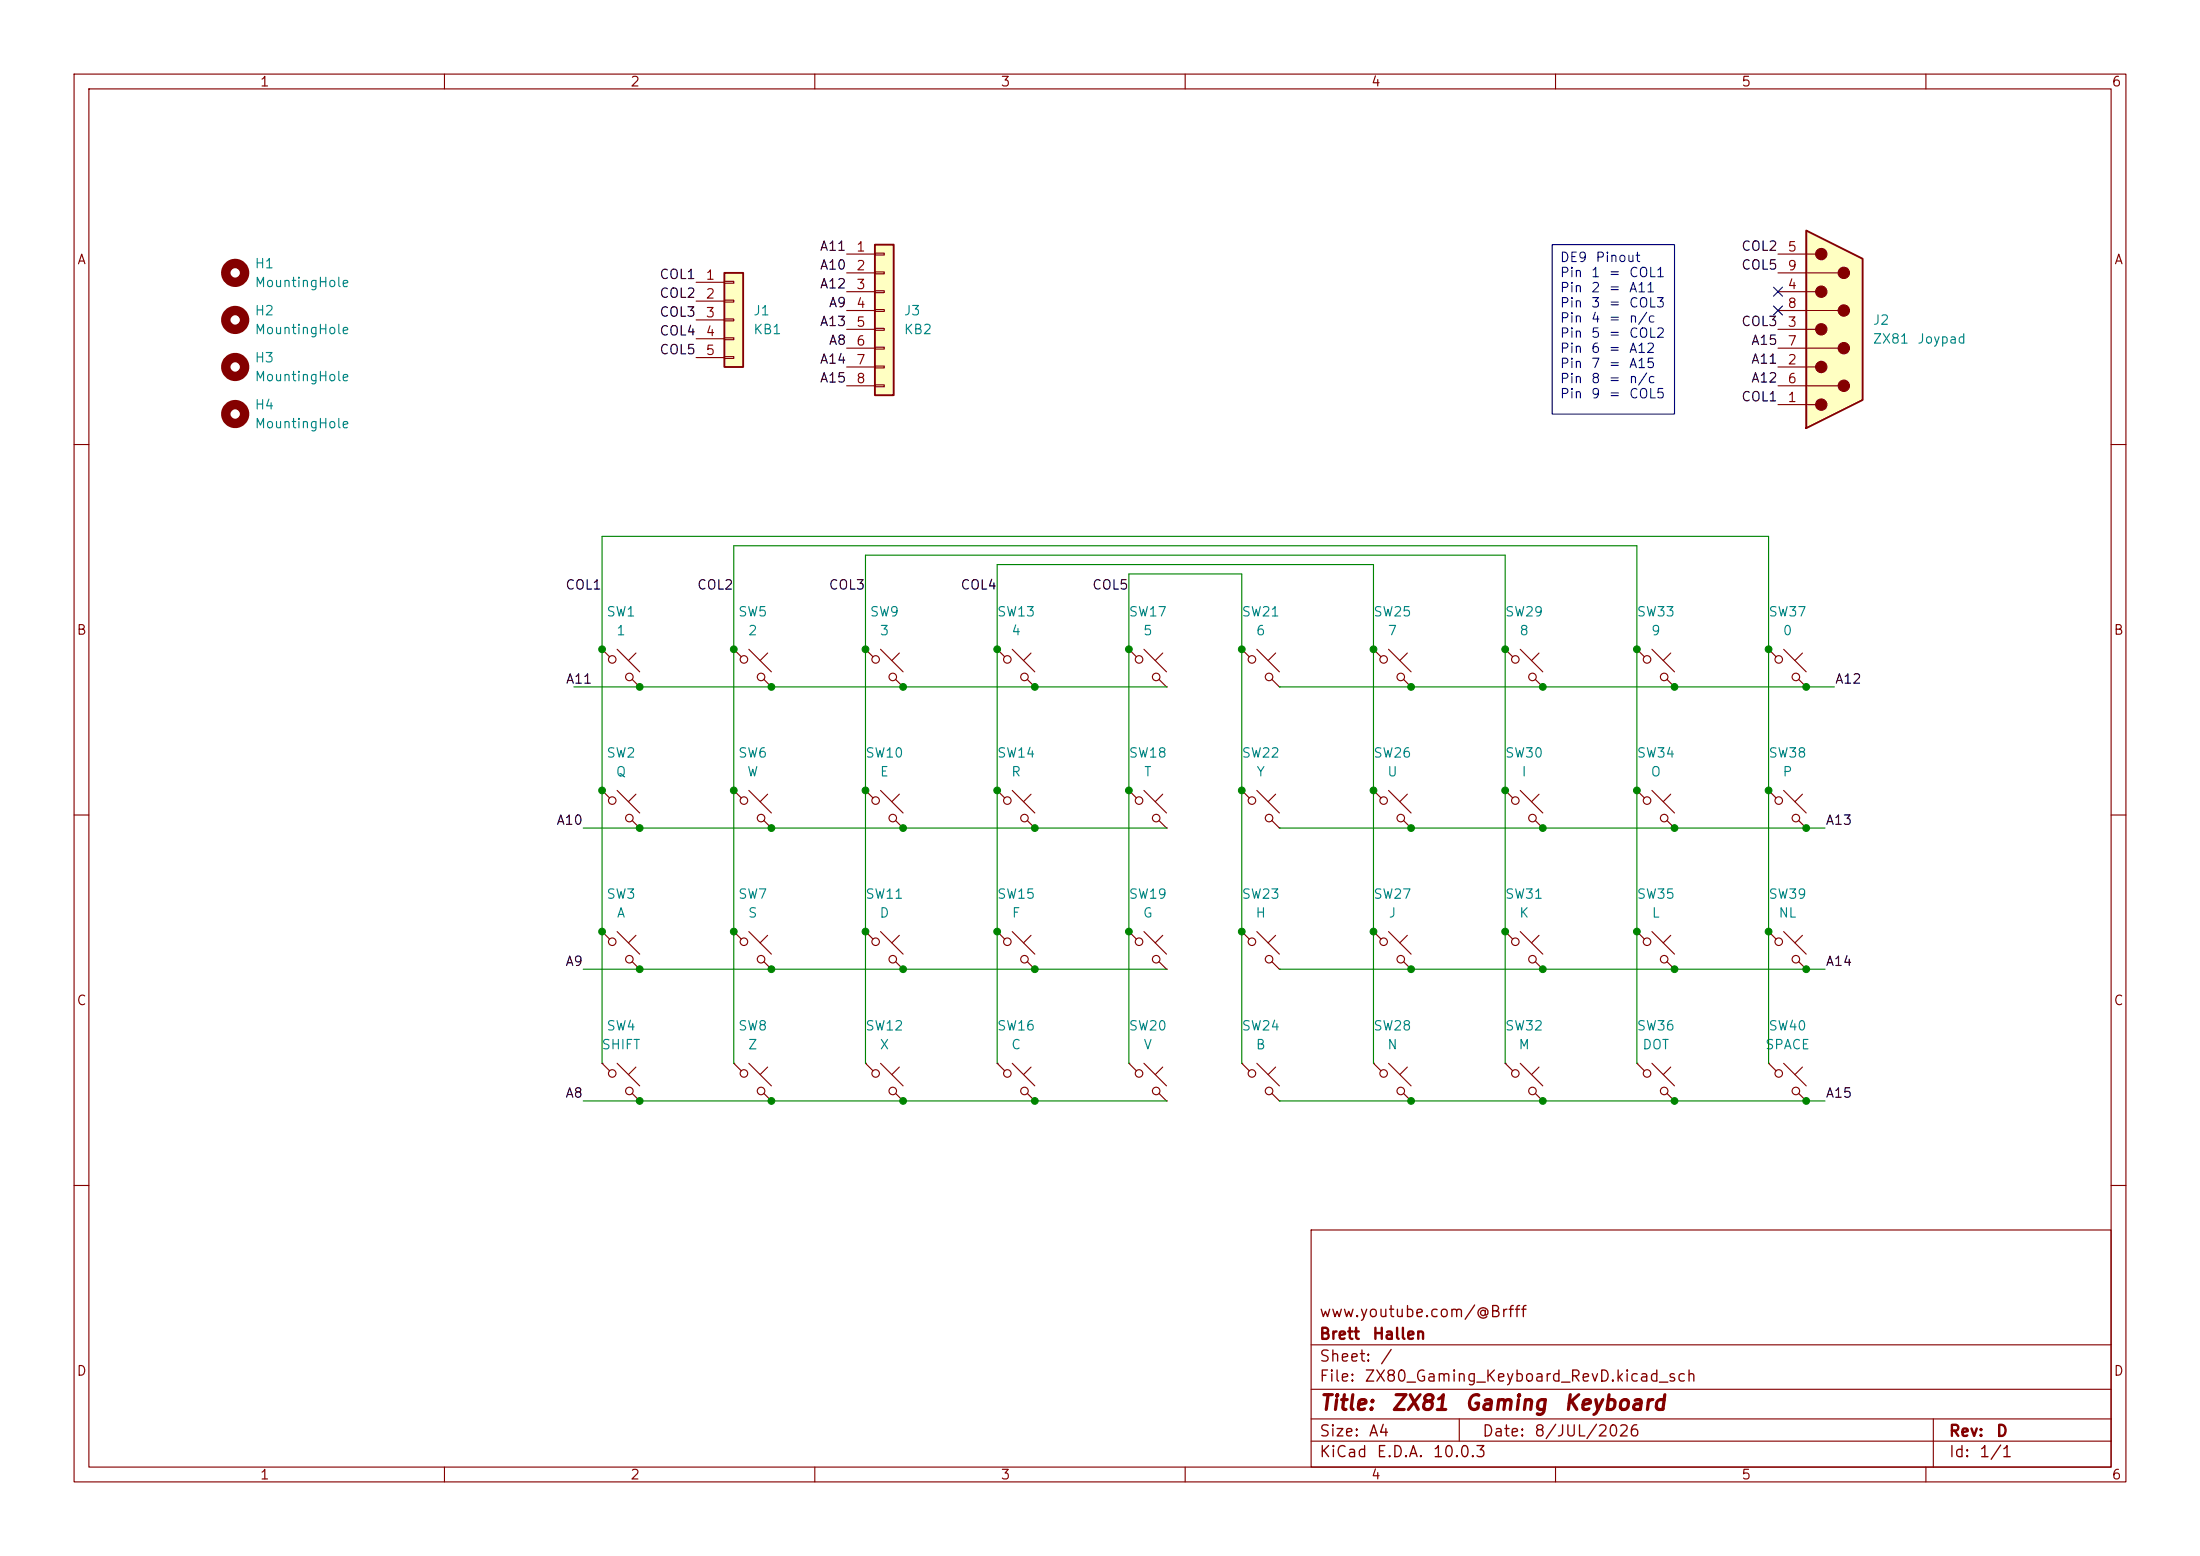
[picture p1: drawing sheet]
<svg xmlns="http://www.w3.org/2000/svg" width="297mm" height="210mm" viewBox="0 0 297 210" stroke-linecap="round" stroke-linejoin="round" font-family="sans-serif">
<g fill="none" stroke="#840000" stroke-width=".15">
<path d="M10 10h277v190h-277zM12 12h273v186h-273zM60 10v2M110 10v2M160 10v2M210 10v2M260 10v2M10 60h2M285 60h2M10 110h2M238.8 106.7l1 1M238.8 106.7h.1"/>
<path d="M240.8 106.7l3 3M242.8 110.7l1 1.1M243.3 107.2l-1 1M243.8 111.8h.1M285 110h2M81.3 125.7l1 1M81.3 125.7h.1M83.3 125.7l3.1 3.1M85.3 129.8l1.1 1M85.9 126.2l-1.1 1.1M86.4 130.8h.1M99.1 125.7l1 1"/>
<path d="M99.1 125.7h.1M101.1 125.7l3 3.1M103.1 129.8l1 1M103.6 126.2l-1 1.1M104.1 130.8h.1M116.8 125.7l1.1 1M116.8 125.7h.1M118.9 125.7l3 3.1M120.9 129.8l1 1M121.4 126.2l-1 1.1M121.9 130.8h.1M134.6 125.7l1 1"/>
<path d="M134.6 125.7h.1M136.7 125.7l3 3.1M138.7 129.8l1 1M139.2 126.2l-1 1.1M139.7 130.8h.1M81.3 143.5l1 1M81.3 143.5h.1M83.3 143.5l3.1 3.1M85.3 147.6l1.1 1M85.9 144l-1.1 1M86.4 148.6h.1M99.1 143.5l1 1"/>
<path d="M99.1 143.5h.1M101.1 143.5l3 3.1M103.1 147.6l1 1M103.6 144l-1 1M104.1 148.6h.1M116.8 143.5l1.1 1M116.8 143.5h.1M118.9 143.5l3 3.1M120.9 147.6l1 1M121.4 144l-1 1M121.9 148.6h.1M203.2 143.5l1 1"/>
<path d="M203.2 143.5h.1M205.2 143.5l3.1 3.1M207.3 147.6l1 1M207.8 144l-1 1M208.3 148.6h.1M221 143.5l1 1M221 143.5h.1M223 143.5l3.1 3.1M225 147.6l1.1 1M225.6 144l-1.1 1M226.1 148.6h.1M10 160h2"/>
<path d="M177 166h108v32h-108zM285 160h2M60 198v2M110 198v2M160 198v2M177 194.5h108M177 191.5h108M177 187.5h108M177 181.5h108M197 191.5v3M210 198v2M260 198v2"/>
<path d="M261 191.5v6.5"/>
<circle cx="240.1" cy="108.1" r=".51"/>
<circle cx="242.4" cy="110.4" r=".51"/>
<circle cx="82.7" cy="127.1" r=".51"/>
<circle cx="85" cy="129.5" r=".51"/>
<circle cx="100.4" cy="127.1" r=".51"/>
<circle cx="102.7" cy="129.5" r=".51"/>
<circle cx="118.2" cy="127.1" r=".51"/>
<circle cx="120.5" cy="129.5" r=".51"/>
<circle cx="136" cy="127.1" r=".51"/>
<circle cx="138.3" cy="129.5" r=".51"/>
<circle cx="82.7" cy="144.9" r=".51"/>
<circle cx="85" cy="147.2" r=".51"/>
<circle cx="100.4" cy="144.9" r=".51"/>
<circle cx="102.7" cy="147.2" r=".51"/>
<circle cx="118.2" cy="144.9" r=".51"/>
<circle cx="120.5" cy="147.2" r=".51"/>
<circle cx="204.6" cy="144.9" r=".51"/>
<circle cx="206.9" cy="147.2" r=".51"/>
<circle cx="222.4" cy="144.9" r=".51"/>
<circle cx="224.7" cy="147.2" r=".51"/>
</g>
<g fill="none" stroke="#840000" stroke-width="1.3">
<circle cx="31.7" cy="36.8" r="1.27"/>
<circle cx="31.7" cy="49.5" r="1.27"/>
<circle cx="31.7" cy="43.2" r="1.27"/>
<circle cx="31.7" cy="55.9" r="1.27"/>
</g>
<path d="M97.8 36.8h2.5v12.7h-2.5z" fill="#ffffc2"/>
<path d="M97.8 36.8h2.5v12.7h-2.5z" fill="none" stroke="#840000" stroke-width=".25"/>
<path d="M94 38.1h3.8M97.8 38h1.3v.2h-1.3zM94 40.6h3.8M94 43.2h3.8M94 45.7h3.8M94 48.3h3.8M97.8 40.5h1.3v.3h-1.3zM97.8 43.1h1.3v.2h-1.3zM97.8 45.6h1.3v.2h-1.3zM97.8 48.1h1.3v.3h-1.3z" fill="none" stroke="#840000" stroke-width=".15"/>
<path d="M118.1 33h2.5v20.3h-2.5z" fill="#ffffc2"/>
<path d="M118.1 33h2.5v20.3h-2.5z" fill="none" stroke="#840000" stroke-width=".25"/>
<g fill="none" stroke="#840000" stroke-width=".15">
<path d="M114.3 34.3h3.8M114.3 36.8h3.8M114.3 39.4h3.8M118.1 34.2h1.3v.2h-1.3zM118.1 36.7h1.3v.3h-1.3zM118.1 39.2h1.3v.3h-1.3zM114.3 41.9h3.8M114.3 44.5h3.8M114.3 47h3.8M114.3 49.5h3.8M114.3 52.1h3.8M118.1 41.8h1.3v.2h-1.3z"/>
<path d="M118.1 44.3h1.3v.3h-1.3zM118.1 46.9h1.3v.2h-1.3zM118.1 49.4h1.3v.3h-1.3zM118.1 51.9h1.3v.3h-1.3zM167.6 87.6l1.1 1M167.6 87.6h.1M169.7 87.6l3 3.1M171.7 91.7l1 1M172.2 88.1l-1 1.1M172.7 92.7h.1M185.4 87.6l1 1M185.4 87.6h.1"/>
<path d="M187.5 87.6l3 3.1M189.5 91.7l1 1M190 88.1l-1 1.1M190.5 92.7h.1M203.2 87.6l1 1M203.2 87.6h.1M205.2 87.6l3.1 3.1M207.3 91.7l1 1M207.8 88.1l-1 1.1M208.3 92.7h.1M185.4 106.7l1 1M185.4 106.7h.1"/>
<path d="M187.5 106.7l3 3M189.5 110.7l1 1.1M190 107.2l-1 1M190.5 111.8h.1M203.2 106.7l1 1M203.2 106.7h.1M205.2 106.7l3.1 3M207.3 110.7l1 1.1M207.8 107.2l-1 1M208.3 111.8h.1"/>
<circle cx="169" cy="89" r=".51"/>
<circle cx="171.3" cy="91.4" r=".51"/>
<circle cx="186.8" cy="89" r=".51"/>
<circle cx="189.1" cy="91.4" r=".51"/>
<circle cx="204.6" cy="89" r=".51"/>
<circle cx="206.9" cy="91.4" r=".51"/>
<circle cx="186.8" cy="108.1" r=".51"/>
<circle cx="189.1" cy="110.4" r=".51"/>
<circle cx="204.6" cy="108.1" r=".51"/>
<circle cx="206.9" cy="110.4" r=".51"/>
</g>
<path d="M243.8 31.1l7.7 3.8v19.1l-7.7 3.8z" fill="#ffffc2"/>
<g fill="none" stroke="#840000" stroke-width=".15">
<path d="M240 34.3h5.1M240 36.8h8.2M240 39.4h5.1M240 41.9h8.2M240 44.5h5.1M240 47h8.2M240 49.5h5.1M240 52.1h8.2M240 54.6h5.1M81.3 87.6l1 1M81.3 87.6h.1M83.3 87.6l3.1 3.1"/>
<path d="M85.3 91.7l1.1 1M85.9 88.1l-1.1 1.1M86.4 92.7h.1M99.1 87.6l1 1M99.1 87.6h.1M101.1 87.6l3 3.1M103.1 91.7l1 1M103.6 88.1l-1 1.1M104.1 92.7h.1M116.8 87.6l1.1 1M116.8 87.6h.1M118.9 87.6l3 3.1"/>
<path d="M120.9 91.7l1 1M121.4 88.1l-1 1.1M121.9 92.7h.1M134.6 87.6l1 1M134.6 87.6h.1M136.7 87.6l3 3.1M138.7 91.7l1 1M139.2 88.1l-1 1.1M139.7 92.7h.1M152.4 87.6l1 1M152.4 87.6h.1M154.4 87.6l3.1 3.1"/>
<path d="M156.5 91.7l1 1M157 88.1l-1 1.1M157.5 92.7h.1M221 87.6l1 1M221 87.6h.1M223 87.6l3.1 3.1M225 91.7l1.1 1M225.6 88.1l-1.1 1.1M226.1 92.7h.1M238.8 87.6l1 1M238.8 87.6h.1M240.8 87.6l3 3.1"/>
<path d="M242.8 91.7l1 1M243.3 88.1l-1 1.1M243.8 92.7h.1M81.3 106.7l1 1M81.3 106.7h.1M83.3 106.7l3.1 3M85.3 110.7l1.1 1.1M85.9 107.2l-1.1 1M86.4 111.8h.1M99.1 106.7l1 1M99.1 106.7h.1M101.1 106.7l3 3"/>
<path d="M103.1 110.7l1 1.1M103.6 107.2l-1 1M104.1 111.8h.1M116.8 106.7l1.1 1M116.8 106.7h.1M118.9 106.7l3 3M120.9 110.7l1 1.1M121.4 107.2l-1 1M121.9 111.8h.1M134.6 106.7l1 1M134.6 106.7h.1M136.7 106.7l3 3"/>
<path d="M138.7 110.7l1 1.1M139.2 107.2l-1 1M139.7 111.8h.1M152.4 106.7l1 1M152.4 106.7h.1M154.4 106.7l3.1 3M156.5 110.7l1 1.1M157 107.2l-1 1M157.5 111.8h.1M167.6 106.7l1.1 1M167.6 106.7h.1M169.7 106.7l3 3"/>
<path d="M171.7 110.7l1 1.1M172.2 107.2l-1 1M172.7 111.8h.1M221 106.7l1 1M221 106.7h.1M223 106.7l3.1 3M225 110.7l1.1 1.1M225.6 107.2l-1.1 1M226.1 111.8h.1M152.4 125.7l1 1M152.4 125.7h.1M154.4 125.7l3.1 3.1"/>
<path d="M156.5 129.8l1 1M157 126.2l-1 1.1M157.5 130.8h.1M167.6 125.7l1.1 1M167.6 125.7h.1M169.7 125.7l3 3.1M171.7 129.8l1 1M172.2 126.2l-1 1.1M172.7 130.8h.1M185.4 125.7l1 1M185.4 125.7h.1M187.5 125.7l3 3.1"/>
<path d="M189.5 129.8l1 1M190 126.2l-1 1.1M190.5 130.8h.1M203.2 125.7l1 1M203.2 125.7h.1M205.2 125.7l3.1 3.1M207.3 129.8l1 1M207.8 126.2l-1 1.1M208.3 130.8h.1M221 125.7l1 1M221 125.7h.1M223 125.7l3.1 3.1"/>
<path d="M225 129.8l1.1 1M225.6 126.2l-1.1 1.1M226.1 130.8h.1M238.8 125.7l1 1M238.8 125.7h.1M240.8 125.7l3 3.1M242.8 129.8l1 1M243.3 126.2l-1 1.1M243.8 130.8h.1M134.6 143.5l1 1M134.6 143.5h.1M136.7 143.5l3 3.1"/>
<path d="M138.7 147.6l1 1M139.2 144l-1 1M139.7 148.6h.1M152.4 143.5l1 1M152.4 143.5h.1M154.4 143.5l3.1 3.1M156.5 147.6l1 1M157 144l-1 1M157.5 148.6h.1M167.6 143.5l1.1 1M167.6 143.5h.1M169.7 143.5l3 3.1"/>
<path d="M171.7 147.6l1 1M172.2 144l-1 1M172.7 148.6h.1M185.4 143.5l1 1M185.4 143.5h.1M187.5 143.5l3 3.1M189.5 147.6l1 1M190 144l-1 1M190.5 148.6h.1M238.8 143.5l1 1M238.8 143.5h.1M240.8 143.5l3 3.1"/>
<path d="M242.8 147.6l1 1M243.3 144l-1 1M243.8 148.6h.1"/>
<circle cx="82.7" cy="89" r=".51"/>
<circle cx="85" cy="91.4" r=".51"/>
<circle cx="100.4" cy="89" r=".51"/>
<circle cx="102.7" cy="91.4" r=".51"/>
<circle cx="118.2" cy="89" r=".51"/>
<circle cx="120.5" cy="91.4" r=".51"/>
<circle cx="136" cy="89" r=".51"/>
<circle cx="138.3" cy="91.4" r=".51"/>
<circle cx="153.8" cy="89" r=".51"/>
<circle cx="156.1" cy="91.4" r=".51"/>
<circle cx="222.4" cy="89" r=".51"/>
<circle cx="224.7" cy="91.4" r=".51"/>
<circle cx="240.1" cy="89" r=".51"/>
<circle cx="242.4" cy="91.4" r=".51"/>
<circle cx="82.7" cy="108.1" r=".51"/>
<circle cx="85" cy="110.4" r=".51"/>
<circle cx="100.4" cy="108.1" r=".51"/>
<circle cx="102.7" cy="110.4" r=".51"/>
<circle cx="118.2" cy="108.1" r=".51"/>
<circle cx="120.5" cy="110.4" r=".51"/>
<circle cx="136" cy="108.1" r=".51"/>
<circle cx="138.3" cy="110.4" r=".51"/>
<circle cx="153.8" cy="108.1" r=".51"/>
<circle cx="156.1" cy="110.4" r=".51"/>
<circle cx="169" cy="108.1" r=".51"/>
<circle cx="171.3" cy="110.4" r=".51"/>
<circle cx="222.4" cy="108.1" r=".51"/>
<circle cx="224.7" cy="110.4" r=".51"/>
<circle cx="153.8" cy="127.1" r=".51"/>
<circle cx="156.1" cy="129.5" r=".51"/>
<circle cx="169" cy="127.1" r=".51"/>
<circle cx="171.3" cy="129.5" r=".51"/>
<circle cx="186.8" cy="127.1" r=".51"/>
<circle cx="189.1" cy="129.5" r=".51"/>
<circle cx="204.6" cy="127.1" r=".51"/>
<circle cx="206.9" cy="129.5" r=".51"/>
<circle cx="222.4" cy="127.1" r=".51"/>
<circle cx="224.7" cy="129.5" r=".51"/>
<circle cx="240.1" cy="127.1" r=".51"/>
<circle cx="242.4" cy="129.5" r=".51"/>
<circle cx="136" cy="144.9" r=".51"/>
<circle cx="138.3" cy="147.2" r=".51"/>
<circle cx="153.8" cy="144.9" r=".51"/>
<circle cx="156.1" cy="147.2" r=".51"/>
<circle cx="169" cy="144.9" r=".51"/>
<circle cx="171.3" cy="147.2" r=".51"/>
<circle cx="186.8" cy="144.9" r=".51"/>
<circle cx="189.1" cy="147.2" r=".51"/>
<circle cx="240.1" cy="144.9" r=".51"/>
<circle cx="242.4" cy="147.2" r=".51"/>
</g>
<path d="M243.8 31.1l7.7 3.8v19.1l-7.7 3.8z" fill="none" stroke="#840000" stroke-width=".25"/>
<g fill="#840000" stroke="#840000" stroke-width=".15">
<circle cx="245.9" cy="34.3" r=".76"/>
<circle cx="245.9" cy="39.4" r=".76"/>
<circle cx="245.9" cy="44.4" r=".76"/>
<circle cx="245.9" cy="49.5" r=".76"/>
<circle cx="245.9" cy="54.6" r=".76"/>
<circle cx="248.9" cy="36.8" r=".76"/>
<circle cx="248.9" cy="41.9" r=".76"/>
<circle cx="248.9" cy="47" r=".76"/>
<circle cx="248.9" cy="52.1" r=".76"/>
</g>
<g fill="none" stroke="#008400" stroke-width=".15">
<path d="M77.5 92.7h80M172.7 92.7h74.9M78.7 111.8h78.8M172.7 111.8h73.7M78.7 130.8h78.8M172.7 130.8h73.7M78.7 148.6h78.8M81.3 143.5v-71.1h157.5v71.1M99.1 143.5v-69.8h121.9v69.8M116.8 143.5v-68.6h86.4v68.6M134.6 143.5v-67.3h50.8v67.3M152.4 143.5v-66h15.2v66"/>
<path d="M172.7 148.6h73.7"/>
</g>
<path d="M239.4 38.8l1.2 1.2M240.6 38.8l-1.2 1.2M239.4 41.3l1.2 1.2M240.6 41.3l-1.2 1.2" fill="none" stroke="#000084" stroke-width=".15"/>
<path d="M209.5 33h16.6v22.9h-16.6z" fill="none" stroke="#0000c2" stroke-width=".15"/>
<g fill="#008400" stroke="#008400" stroke-width=".14">
<circle cx="243.8" cy="111.8" r=".46"/>
<circle cx="238.8" cy="106.7" r=".46"/>
<circle cx="221" cy="87.6" r=".46"/>
<circle cx="238.8" cy="87.6" r=".46"/>
<circle cx="226.1" cy="92.7" r=".46"/>
<circle cx="226.1" cy="111.8" r=".46"/>
<circle cx="221" cy="106.7" r=".46"/>
<circle cx="243.8" cy="92.7" r=".46"/>
<circle cx="121.9" cy="130.8" r=".46"/>
<circle cx="121.9" cy="148.6" r=".46"/>
<circle cx="104.1" cy="130.8" r=".46"/>
<circle cx="99.1" cy="125.7" r=".46"/>
<circle cx="86.4" cy="130.8" r=".46"/>
<circle cx="81.3" cy="125.7" r=".46"/>
<circle cx="86.4" cy="148.6" r=".46"/>
<circle cx="104.1" cy="148.6" r=".46"/>
<circle cx="134.6" cy="125.7" r=".46"/>
<circle cx="139.7" cy="148.6" r=".46"/>
<circle cx="139.7" cy="130.8" r=".46"/>
<circle cx="167.6" cy="87.6" r=".46"/>
<circle cx="152.4" cy="87.6" r=".46"/>
<circle cx="116.8" cy="87.6" r=".46"/>
<circle cx="121.9" cy="92.7" r=".46"/>
<circle cx="121.9" cy="111.8" r=".46"/>
<circle cx="116.8" cy="106.7" r=".46"/>
<circle cx="134.6" cy="87.6" r=".46"/>
<circle cx="134.6" cy="106.7" r=".46"/>
<circle cx="139.7" cy="92.7" r=".46"/>
<circle cx="152.4" cy="106.7" r=".46"/>
<circle cx="152.4" cy="125.7" r=".46"/>
<circle cx="139.7" cy="111.8" r=".46"/>
<circle cx="203.2" cy="87.6" r=".46"/>
<circle cx="185.4" cy="87.6" r=".46"/>
<circle cx="226.1" cy="148.6" r=".46"/>
<circle cx="226.1" cy="130.8" r=".46"/>
<circle cx="221" cy="125.7" r=".46"/>
<circle cx="243.8" cy="148.6" r=".46"/>
<circle cx="243.8" cy="130.8" r=".46"/>
<circle cx="238.8" cy="125.7" r=".46"/>
<circle cx="208.3" cy="111.8" r=".46"/>
<circle cx="203.2" cy="125.7" r=".46"/>
<circle cx="116.8" cy="125.7" r=".46"/>
<circle cx="104.1" cy="111.8" r=".46"/>
<circle cx="99.1" cy="87.6" r=".46"/>
<circle cx="104.1" cy="92.7" r=".46"/>
<circle cx="86.4" cy="92.7" r=".46"/>
<circle cx="99.1" cy="106.7" r=".46"/>
<circle cx="81.3" cy="106.7" r=".46"/>
<circle cx="81.3" cy="87.6" r=".46"/>
<circle cx="86.4" cy="111.8" r=".46"/>
<circle cx="190.5" cy="111.8" r=".46"/>
<circle cx="208.3" cy="130.8" r=".46"/>
<circle cx="185.4" cy="106.7" r=".46"/>
<circle cx="203.2" cy="106.7" r=".46"/>
<circle cx="208.3" cy="148.6" r=".46"/>
<circle cx="190.5" cy="148.6" r=".46"/>
<circle cx="190.5" cy="130.8" r=".46"/>
<circle cx="185.4" cy="125.7" r=".46"/>
<circle cx="167.6" cy="125.7" r=".46"/>
<circle cx="190.5" cy="92.7" r=".46"/>
<circle cx="208.3" cy="92.7" r=".46"/>
<circle cx="167.6" cy="106.7" r=".46"/>
</g>
<g font-size="2" fill="#840000">
<text x="178" y="190.8">Title:</text>
<text x="187.7" y="190.8">ZX81</text>
<text x="197.6" y="190.8">Gaming</text>
<text x="211" y="190.8">Keyboard</text>
</g>
<g font-size="1.5" fill="#840000">
<text x="178" y="178.2">www.youtube.com/@Brfff</text>
<text x="178" y="184.2">Sheet:</text>
<text x="178" y="181.2">Brett</text>
<text x="185.2" y="181.2">Hallen</text>
<text x="186.2" y="184.2">/</text>
<text x="178" y="186.9">File:</text>
<text x="184.1" y="186.9">ZX80_Gaming_Keyboard_RevD.kicad_sch</text>
<text x="178" y="197.1">KiCad</text>
<text x="178" y="194.3">Size:</text>
<text x="184.7" y="194.3">A4</text>
<text x="185.7" y="197.1">E.D.A.</text>
<text x="193.3" y="197.1">10.0.3</text>
<text x="200" y="194.3">Date:</text>
<text x="207" y="194.3">8/JUL/2026</text>
<text x="263" y="194.3">Rev:</text>
<text x="263" y="197.1">Id:</text>
<text x="267.1" y="197.1">1/1</text>
<text x="269.4" y="194.3">D</text>
</g>
<g font-size="1.3" fill="#840000">
<text x="35" y="12">1</text>
<text x="85" y="12">2</text>
<text x="135" y="12">3</text>
<text x="185" y="12">4</text>
<text x="235" y="12">5</text>
<text x="285" y="12">6</text>
<text x="10.3" y="36">A</text>
<text x="115.5" y="34.3">1</text>
<text x="241.2" y="34.3">5</text>
<text x="285.3" y="36">A</text>
<text x="95.2" y="38.1">1</text>
<text x="95.2" y="40.6">2</text>
<text x="115.5" y="36.8">2</text>
<text x="115.5" y="39.3">3</text>
<text x="115.5" y="41.9">4</text>
<text x="241.2" y="39.3">4</text>
<text x="241.2" y="41.9">8</text>
<text x="241.2" y="36.8">9</text>
<text x="95.2" y="43.2">3</text>
<text x="95.2" y="45.7">4</text>
<text x="115.5" y="44.4">5</text>
<text x="115.5" y="47">6</text>
<text x="241.2" y="44.4">3</text>
<text x="241.2" y="47">7</text>
<text x="95.2" y="48.2">5</text>
<text x="115.5" y="49.5">7</text>
<text x="115.5" y="52">8</text>
<text x="241.2" y="49.5">2</text>
<text x="241.2" y="52">6</text>
<text x="241.2" y="54.6">1</text>
<text x="10.3" y="86">B</text>
<text x="285.3" y="86">B</text>
<text x="10.3" y="136">C</text>
<text x="285.3" y="136">C</text>
<text x="10.3" y="186">D</text>
<text x="285.3" y="186">D</text>
<text x="35" y="200">1</text>
<text x="85" y="200">2</text>
<text x="135" y="200">3</text>
<text x="185" y="200">4</text>
<text x="235" y="200">5</text>
<text x="285" y="200">6</text>
</g>
<g font-size="1.3">
<text x="110.6" y="34.2">A11</text>
<text x="235" y="34.2">COL2</text>
<text x="88.9" y="40.5">COL2</text>
<text x="88.9" y="38">COL1</text>
<text x="110.6" y="39.2">A12</text>
<text x="110.6" y="36.7">A10</text>
<text x="111.8" y="41.8">A9</text>
<text x="235" y="36.7">COL5</text>
<text x="88.9" y="45.6">COL4</text>
<text x="88.9" y="43.1">COL3</text>
<text x="110.6" y="44.3">A13</text>
<text x="111.8" y="46.9">A8</text>
<text x="235" y="44.3">COL3</text>
<text x="236.3" y="46.9">A15</text>
<text x="88.9" y="48.1">COL5</text>
<text x="110.6" y="51.9">A15</text>
<text x="110.6" y="49.4">A14</text>
<text x="236.3" y="51.9">A12</text>
<text x="236.3" y="49.4">A11</text>
<text x="235" y="54.5">COL1</text>
<text x="76.2" y="79.9">COL1</text>
<text x="94" y="79.9">COL2</text>
<text x="111.8" y="79.9">COL3</text>
<text x="129.6" y="79.9">COL4</text>
<text x="147.4" y="79.9">COL5</text>
<text x="76.3" y="92.6">A11</text>
<text x="247.6" y="92.6">A12</text>
<text x="75" y="111.6">A10</text>
<text x="246.4" y="111.6">A13</text>
<text x="76.2" y="130.7">A9</text>
<text x="246.4" y="130.7">A14</text>
<text x="76.2" y="148.5">A8</text>
<text x="246.4" y="148.5">A15</text>
</g>
<g font-size="1.3" fill="#0000c2">
<text x="210.5" y="35.7">DE9</text>
<text x="215.3" y="35.7">Pinout</text>
<text x="210.5" y="37.7">Pin</text>
<text x="210.5" y="39.8">Pin</text>
<text x="210.5" y="41.8">Pin</text>
<text x="214.7" y="37.7">1</text>
<text x="214.7" y="39.8">2</text>
<text x="214.7" y="41.8">3</text>
<text x="217.1" y="37.7">=</text>
<text x="217.1" y="39.8">=</text>
<text x="217.1" y="41.8">=</text>
<text x="219.8" y="37.7">COL1</text>
<text x="219.8" y="39.8">A11</text>
<text x="219.8" y="41.8">COL3</text>
<text x="210.5" y="43.9">Pin</text>
<text x="210.5" y="45.9">Pin</text>
<text x="210.5" y="48">Pin</text>
<text x="214.7" y="43.9">4</text>
<text x="214.7" y="45.9">5</text>
<text x="214.7" y="48">6</text>
<text x="217.1" y="43.9">=</text>
<text x="217.1" y="45.9">=</text>
<text x="217.1" y="48">=</text>
<text x="219.8" y="43.9">n/c</text>
<text x="219.8" y="45.9">COL2</text>
<text x="219.8" y="48">A12</text>
<text x="210.5" y="50">Pin</text>
<text x="210.5" y="52">Pin</text>
<text x="214.7" y="50">7</text>
<text x="214.7" y="52">8</text>
<text x="217.1" y="50">=</text>
<text x="217.1" y="52">=</text>
<text x="219.8" y="50">A15</text>
<text x="219.8" y="52">n/c</text>
<text x="210.5" y="54.1">Pin</text>
<text x="214.7" y="54.1">9</text>
<text x="217.1" y="54.1">=</text>
<text x="219.8" y="54.1">COL5</text>
</g>
<g font-size="1.3" fill="#008484">
<text x="34.3" y="36.5">H1</text>
<text x="34.3" y="39.1">MountingHole</text>
<text x="34.3" y="42.9">H2</text>
<text x="34.3" y="45.4">MountingHole</text>
<text x="101.6" y="42.9">J1</text>
<text x="101.6" y="45.4">KB1</text>
<text x="121.9" y="42.9">J3</text>
<text x="121.9" y="45.4">KB2</text>
<text x="252.7" y="44.2">J2</text>
<text x="252.7" y="46.7">ZX81</text>
<text x="258.7" y="46.7">Joypad</text>
<text x="34.3" y="49.2">H3</text>
<text x="34.3" y="51.8">MountingHole</text>
<text x="34.3" y="55.6">H4</text>
<text x="34.3" y="58.1">MountingHole</text>
<text x="81.8" y="83.5">SW1</text>
<text x="99.6" y="83.5">SW5</text>
<text x="117.3" y="83.5">SW9</text>
<text x="134.5" y="83.5">SW13</text>
<text x="152.3" y="83.5">SW17</text>
<text x="167.5" y="83.5">SW21</text>
<text x="185.3" y="83.5">SW25</text>
<text x="203.1" y="83.5">SW29</text>
<text x="220.9" y="83.5">SW33</text>
<text x="238.7" y="83.5">SW37</text>
<text x="83.1" y="86.1">1</text>
<text x="100.9" y="86.1">2</text>
<text x="118.7" y="86.1">3</text>
<text x="136.5" y="86.1">4</text>
<text x="154.2" y="86.1">5</text>
<text x="169.5" y="86.1">6</text>
<text x="187.3" y="86.1">7</text>
<text x="205" y="86.1">8</text>
<text x="222.8" y="86.1">9</text>
<text x="240.6" y="86.1">0</text>
<text x="81.8" y="102.6">SW2</text>
<text x="83.1" y="105.1">Q</text>
<text x="99.6" y="102.6">SW6</text>
<text x="100.8" y="105.1">W</text>
<text x="116.7" y="102.6">SW10</text>
<text x="118.7" y="105.1">E</text>
<text x="134.5" y="102.6">SW14</text>
<text x="136.4" y="105.1">R</text>
<text x="152.3" y="102.6">SW18</text>
<text x="154.4" y="105.1">T</text>
<text x="167.5" y="102.6">SW22</text>
<text x="169.5" y="105.1">Y</text>
<text x="185.3" y="102.6">SW26</text>
<text x="187.2" y="105.1">U</text>
<text x="203.1" y="102.6">SW30</text>
<text x="205.3" y="105.1">I</text>
<text x="220.9" y="102.6">SW34</text>
<text x="222.8" y="105.1">O</text>
<text x="238.7" y="102.6">SW38</text>
<text x="240.6" y="105.1">P</text>
<text x="81.8" y="121.6">SW3</text>
<text x="83.2" y="124.2">A</text>
<text x="99.6" y="121.6">SW7</text>
<text x="100.9" y="124.2">S</text>
<text x="116.7" y="121.6">SW11</text>
<text x="118.6" y="124.2">D</text>
<text x="134.5" y="121.6">SW15</text>
<text x="136.5" y="124.2">F</text>
<text x="152.3" y="121.6">SW19</text>
<text x="154.2" y="124.2">G</text>
<text x="167.5" y="121.6">SW23</text>
<text x="169.4" y="124.2">H</text>
<text x="185.3" y="121.6">SW27</text>
<text x="187.4" y="124.2">J</text>
<text x="203.1" y="121.6">SW31</text>
<text x="205" y="124.2">K</text>
<text x="220.9" y="121.6">SW35</text>
<text x="222.9" y="124.2">L</text>
<text x="238.7" y="121.6">SW39</text>
<text x="240" y="124.2">NL</text>
<text x="81.1" y="141.9">SHIFT</text>
<text x="81.8" y="139.4">SW4</text>
<text x="99.6" y="139.4">SW8</text>
<text x="100.9" y="141.9">Z</text>
<text x="116.7" y="139.4">SW12</text>
<text x="118.7" y="141.9">X</text>
<text x="134.5" y="139.4">SW16</text>
<text x="136.4" y="141.9">C</text>
<text x="152.3" y="139.4">SW20</text>
<text x="154.3" y="141.9">V</text>
<text x="167.5" y="139.4">SW24</text>
<text x="169.4" y="141.9">B</text>
<text x="185.3" y="139.4">SW28</text>
<text x="187.2" y="141.9">N</text>
<text x="203.1" y="139.4">SW32</text>
<text x="204.9" y="141.9">M</text>
<text x="220.9" y="139.4">SW36</text>
<text x="221.6" y="141.9">DOT</text>
<text x="238.2" y="141.9">SPACE</text>
<text x="238.7" y="139.4">SW40</text>
</g>
</svg>
